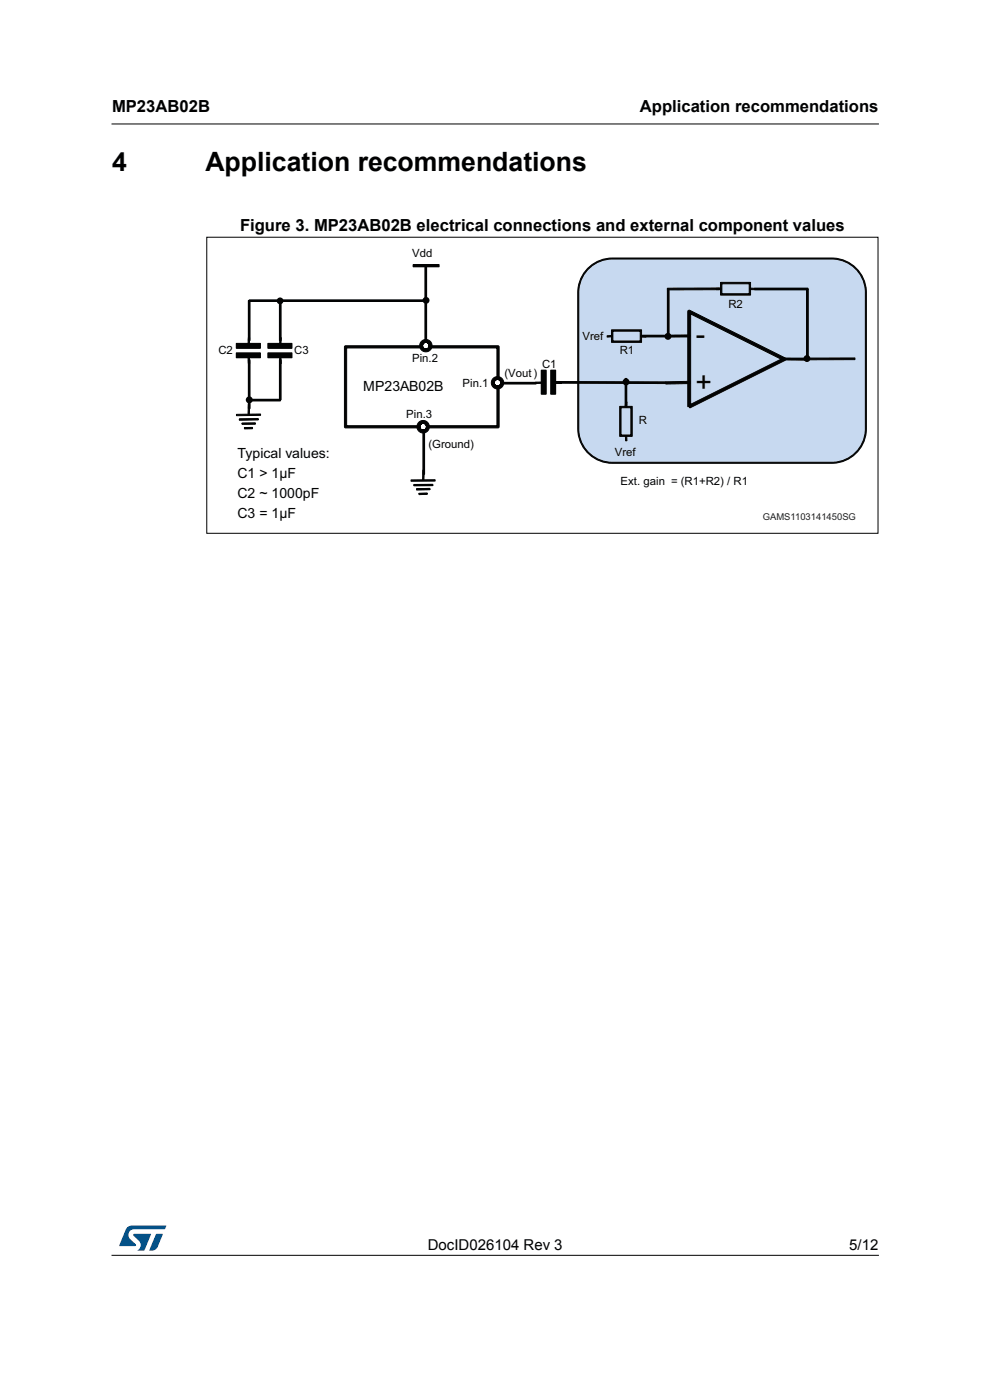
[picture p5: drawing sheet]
<svg xmlns="http://www.w3.org/2000/svg" width="210mm" height="297mm" viewBox="0 0 210 297" stroke-linecap="round" stroke-linejoin="round" font-family="sans-serif">
<path d="M23.7 26.3h162.5M23.7 266.3h162.5" fill="none" stroke="#000" stroke-width=".21"/>
<path d="M25.2 260h10.1v5.3h-10.1z" fill="#fff"/>
<g fill="#005189">
<path d="M26.9 260.5l1-.5 7.4 .1-.4 .7h-6.4a1.31 1.31 0 0 0-1.3 1 1.31 1.31 0 0 0 .9 1.5l.7 .6v.4h-3.5z"/>
<path d="M33.1 261.8h1.4l-.6 1.6a2.16 2.16 0 0 1-1.3 1.9l-.9-.1z"/>
<path d="M28.3 261.8h3.7l-1.4 3.4-1.5 .1a1.43 1.43 0 0 0 .6-1.8l-1.4-1.3z"/>
</g>
<path d="M124.4 57.3a7.2 7.2 0 0 1 5.4-2.5h46.5a7.2 7.2 0 0 1 7.3 7.3v28.9a7.2 7.2 0 0 1-7.3 7.2h-46.5a7.2 7.2 0 0 1-7.2-7.2v-28.9a7.2 7.2 0 0 1 1.8-4.8z" fill-rule="evenodd" fill="#c7d9f0"/>
<path d="M124.7 57.1a7.1 7.1 0 0 0-2 5v28.9a7.1 7.1 0 0 0 7.1 7.1h46.5a7.1 7.1 0 0 0 7.2-7.1v-28.9a7.1 7.1 0 0 0-7.2-7.1h-46.5a7.1 7.1 0 0 0-5.1 2.1zM124.7 56.8a7.4 7.4 0 0 1 5.1-2.1h46.5a7.3 7.3 0 0 1 7.4 7.4v28.9a7.3 7.3 0 0 1-7.3 7.3h-46.6a7.3 7.3 0 0 1-7.3-7.3v-28.9a7.3 7.3 0 0 1 2.2-5.3z" fill="#020303"/>
<path d="M124.7 56.8a7.4 7.4 0 0 1 5.1-2.1h46.5a7.3 7.3 0 0 1 7.4 7.4v28.9a7.3 7.3 0 0 1-7.3 7.3h-46.6a7.3 7.3 0 0 1-7.3-7.3v-28.9a7.3 7.3 0 0 1 2.2-5.3zM124.7 57.1a7.1 7.1 0 0 1 5.1-2.1h46.5a7.1 7.1 0 0 1 7.2 7.1v28.9a7.1 7.1 0 0 1-7.2 7.1h-46.5a7.1 7.1 0 0 1-7.1-7.1v-29.3a7.1 7.1 0 0 1 2-4.6z" fill="none" stroke="#020303" stroke-width=".21"/>
<g fill="#020303">
<path d="M57 73h4.8v.8h-4.8z"/>
<path d="M57 73v.8l4.8-.1v-.7zM56.9 73h4.9v.8h-4.9z"/>
</g>
<path d="M56.9 73h4.9v.8h-4.9zM57 73h4.8v.7l-4.8 .1z" fill="none" stroke="#020303" stroke-width=".21"/>
<path d="M56.9 73.1l.2-.1v.7l-.2-.1h4.9l-.2 .1v-.7l.2 .1zM56.8 72.8h5.1v1.1h-5.1z" fill="#020303"/>
<path d="M56.8 72.8h5.1v1.1h-5.1zM57.1 73l-.2 .1h4.9l-.2-.1v.7l.2-.1h-4.9l.2 .1z" fill="none" stroke="#020303" stroke-width=".21"/>
<path d="M59.4 71.6h.2v1.4h-.3z" fill="#020303"/>
<path d="M59.4 71.6h.2v1.4h-.3z" fill="none" stroke="#020303" stroke-width=".21"/>
<g fill="#020303">
<path d="M57 75h4.8v.8h-4.8z"/>
<path d="M57 75v.8h4.8v-.8zM56.9 75h4.9v.8h-4.9z"/>
</g>
<path d="M56.9 75h4.9v.8h-4.9zM57 75h4.8v.8h-4.8z" fill="none" stroke="#020303" stroke-width=".21"/>
<path d="M56.9 75.1l.2-.1v.8l-.2-.2h4.9l-.2 .2v-.8l.2 .1zM56.8 74.9h5.1v1h-5.1z" fill="#020303"/>
<path d="M56.8 74.9h5.1v1h-5.1zM56.9 75.1h4.9l-.2-.1v.8l.2-.2h-4.9l.2 .2v-.8z" fill="none" stroke="#020303" stroke-width=".21"/>
<path d="M59.3 75.8l.3-.1v1.4h-.2z" fill="#020303"/>
<path d="M59.3 75.8l.3-.1v1.4h-.2zM50.1 87.9l5.1-.1v.3l-5.1 .1z" fill="none" stroke="#020303" stroke-width=".21"/>
<path d="M50.1 88h5.1" fill="none" stroke="#020303" stroke-width=".36"/>
<path d="M50.8 88.9l4 .1zM50.8 88.9l4 .1z" fill="#020303"/>
<path d="M50.7 88.9l4-.1v.3l-3.9 .1zM50.8 88.9l4 .1zM52.7 85.8h.2v2.2h-.3z" fill="none" stroke="#020303" stroke-width=".21"/>
<path d="M50.7 89h4M52.8 85.8v2.2" fill="none" stroke="#020303" stroke-width=".36"/>
<path d="M51.3 89.8l2.8 .1zM51.3 89.8l2.9 .1z" fill="#020303"/>
<path d="M51.3 89.7h2.8v.3h-2.8zM51.3 89.8l2.9 .1zM51.3 89.8l2.8 .1z" fill="none" stroke="#020303" stroke-width=".21"/>
<path d="M51.3 89.9h2.8" fill="none" stroke="#020303" stroke-width=".32"/>
<path d="M51.8 90.8h1.7zM51.8 90.8h1.8z" fill="#020303"/>
<path d="M51.8 90.8h1.7zM51.8 90.8h1.8z" fill="none" stroke="#020303" stroke-width=".21"/>
<path d="M51.8 90.7h1.7v.3h-1.7z" fill="#020303"/>
<path d="M51.8 90.7h1.7v.3h-1.7z" fill="none" stroke="#020303" stroke-width=".21"/>
<path d="M78.4 79.6h22.1v5.8h-22.1z" fill="#fff"/>
<path d="M73.3 73.8l.2-.2v16.9l-.2-.2h32.3l-.2 .2v-16.9l.2 .2zM73.1 73.4h32.7v17.3h-32.7z" fill="#020303"/>
<path d="M73.1 73.4h32.7v17.3h-32.7zM73.3 73.8h32.3l-.2-.2v16.9l.2-.2h-32.3l.2 .2v-16.9z" fill="none" stroke="#020303" stroke-width=".21"/>
<g fill="#020303">
<path d="M50.3 73h4.8v.8h-4.8z"/>
<path d="M50.3 73v.8l4.8-.1v-.7zM50.2 73h4.9v.8h-4.9z"/>
</g>
<path d="M50.2 73h4.9v.8h-4.9zM50.3 73h4.8v.7l-4.8 .1z" fill="none" stroke="#020303" stroke-width=".21"/>
<path d="M50.2 73.1l.2-.1v.7l-.2-.1h4.9l-.2 .1v-.7l.2 .1zM50.1 72.8h5.1v1.1h-5.1z" fill="#020303"/>
<path d="M50.1 72.8h5.1v1.1h-5.1zM50.4 73l-.2 .1h4.9l-.2-.1v.7l.2-.1h-4.9l.2 .1z" fill="none" stroke="#020303" stroke-width=".21"/>
<path d="M52.7 71.6h.2v1.4h-.3z" fill="#020303"/>
<path d="M52.7 71.6h.2v1.4h-.3z" fill="none" stroke="#020303" stroke-width=".21"/>
<g fill="#020303">
<path d="M50.3 75h4.8v.8h-4.8z"/>
<path d="M50.3 75v.8h4.8v-.8zM50.2 75h4.9v.8h-4.9z"/>
</g>
<path d="M50.2 75h4.9v.8h-4.9zM50.3 75h4.8v.8h-4.8z" fill="none" stroke="#020303" stroke-width=".21"/>
<path d="M50.2 75.1l.2-.1v.8l-.2-.2h4.9l-.2 .2v-.8l.2 .1zM50.1 74.9h5.1v1h-5.1z" fill="#020303"/>
<path d="M50.1 74.9h5.1v1h-5.1zM50.2 75.1h4.9l-.2-.1v.8l.2-.2h-4.9l.2 .2v-.8z" fill="none" stroke="#020303" stroke-width=".21"/>
<path d="M52.6 75.8l.3-.1v1.4h-.2z" fill="#020303"/>
<path d="M52.6 75.8l.3-.1v1.4h-.2z" fill="none" stroke="#020303" stroke-width=".21"/>
<g fill="#020303">
<path d="M116.9 78.7h.8v4.8h-.8z"/>
<path d="M116.9 78.7v4.8h.8v-4.8zM116.9 78.7h.8v4.8h-.8z"/>
</g>
<path d="M116.9 78.7h.8v4.8h-.8z" fill="none" stroke="#020303" stroke-width=".21"/>
<path d="M116.9 78.8l.2-.1v4.8l-.2-.2h.8l-.2 .2v-4.8l.2 .1zM116.8 78.5h1v5.1h-1z" fill="#020303"/>
<path d="M116.8 78.5h1v5.1h-1zM117.1 78.7l-.2 .1h.8l-.2-.1v4.8l.2-.2h-.8l.2 .2z" fill="none" stroke="#020303" stroke-width=".21"/>
<path d="M117.7 81l1.3 .1v.3l-1.3-.1z" fill="#020303"/>
<path d="M117.7 81l1.3 .1v.3l-1.3-.1z" fill="none" stroke="#020303" stroke-width=".21"/>
<g fill="#020303">
<path d="M114.9 78.7h.8v4.8h-.8z"/>
<path d="M114.9 78.7v4.8h.8v-4.8zM114.9 78.7h.8v4.8h-.8z"/>
</g>
<path d="M114.9 78.7h.8v4.8h-.8z" fill="none" stroke="#020303" stroke-width=".21"/>
<path d="M114.9 78.8l.1-.1v4.8l-.1-.2h.8l-.2 .2v-4.8l.2 .1zM114.8 78.5h1v5.1h-1z" fill="#020303"/>
<path d="M114.8 78.5h1v5.1h-1zM114.9 78.8h.8l-.2-.1v4.8l.2-.2h-.8l.1 .2v-4.8z" fill="none" stroke="#020303" stroke-width=".21"/>
<path d="M113.5 81.1l1.4-.1v.3l-1.4 .1z" fill="#020303"/>
<path d="M52.7 63.8h.3v8.4h-.3zM52.7 76.3h.3v10.4h-.3zM52.8 63.6h37.5v.3h-37.5zM59.2 63.8h.4v8.4h-.4zM59.2 76.3h.4v8.5h-.4zM52.6 84.7h6.8v.4h-6.8zM113.5 81.1l1.4-.1v.3l-1.4 .1zM87.1 101.8h5.2v.3h-5.2z" fill="none" stroke="#020303" stroke-width=".21"/>
<path d="M52.8 63.8h37.5" fill="none" stroke="#020303" stroke-width=".29"/>
<path d="M52.8 63.8v8.4M52.8 76.3v10.4M59.4 63.8v8.4M59.4 76.3v8.5M52.6 84.9h6.8" fill="none" stroke="#020303" stroke-width=".36"/>
<path d="M87.1 101.9h5.2" fill="none" stroke="#020303" stroke-width=".32"/>
<path d="M87.8 102.9h4zM87.8 102.9h4z" fill="#020303"/>
<path d="M89.7 99.7h.2v2.2h-.3zM87.8 102.8l4-.1v.3l-4 .1zM87.8 102.9h4z" fill="none" stroke="#020303" stroke-width=".21"/>
<path d="M87.8 102.9h4" fill="none" stroke="#020303" stroke-width=".32"/>
<path d="M89.8 99.7v2.2" fill="none" stroke="#020303" stroke-width=".36"/>
<path d="M88.3 103.7l2.9 .1zM88.3 103.7l2.9 .1z" fill="#020303"/>
<path d="M88.3 103.7l2.8-.1v.3l-2.8 .1zM88.3 103.7l2.9 .1z" fill="none" stroke="#020303" stroke-width=".21"/>
<path d="M88.3 103.8h2.8" fill="none" stroke="#020303" stroke-width=".36"/>
<path d="M88.9 104.7l1.7 .1zM88.9 104.7l1.7 .1z" fill="#020303"/>
<path d="M88.9 104.7l1.7 .1z" fill="none" stroke="#020303" stroke-width=".21"/>
<path d="M88.8 104.6h1.8v.3h-1.8z" fill="#020303"/>
<path d="M90.1 56.2h.4v17.1h-.4zM89.7 90.3h.3v10.3h-.3zM88.8 104.6h1.8v.3h-1.8z" fill="none" stroke="#020303" stroke-width=".21"/>
<path d="M90.3 56.2v17.1M89.8 90.3v10.3" fill="none" stroke="#020303" stroke-width=".36"/>
<g fill="#020303">
<circle cx="90.3" cy="63.7" r=".73"/>
<circle cx="59.4" cy="63.8" r=".72"/>
<circle cx="52.9" cy="84.8" r=".74"/>
</g>
<path d="M87.6 56.1h5.5v.5h-5.5z" fill="#020303"/>
<path d="M87.6 56.1h5.5v.5h-5.5z" fill="none" stroke="#020303" stroke-width=".21"/>
<path d="M146 65.9l.3-.1 20.1 10.1a.31 .31 0 0 1 0 .6l-20.1 10-.3-.5 20.2-10.1v.6l-20.2-10.1 .4-.3v20.2h-.6v-20.2z" fill="#020303"/>
<path d="M141.1 71.2l5.2-.1v.3h-5.2zM146 65.9l.3-.1 20.1 10.1a.31 .31 0 0 1 0 .6l-20.1 10-.3-.5 20.2-10.1v.6l-20.2-10.1 .4-.3v20.2h-.6v-20.2zM166.3 76l4.9 .1v.3l-4.9-.1z" fill="none" stroke="#020303" stroke-width=".21"/>
<path d="M166.3 76.2h4.9" fill="none" stroke="#020303" stroke-width=".4"/>
<path d="M141.1 71.3h5.2" fill="none" stroke="#020303" stroke-width=".36"/>
<path d="M141.2 81l5.1-.1v.5l-5.1 .1z" fill="#020303"/>
<path d="M105.8 81.1h7.9v.4h-7.9zM141.2 81l5.1-.1v.5l-5.1 .1z" fill="none" stroke="#020303" stroke-width=".21"/>
<path d="M105.8 81.3h7.9" fill="none" stroke="#020303" stroke-width=".36"/>
<circle cx="105.5" cy="81.2" r="1.01" fill="#fff"/>
<path d="M104.8 81.2a.7 .7 0 0 0 1.4 0 .7 .7 0 0 0-1.4 0zM104.2 81.2a1.31 1.31 0 0 1 2.6 0 1.31 1.31 0 0 1-2.6 0z" fill="#020303"/>
<g fill="none" stroke="#020303" stroke-width=".21">
<circle cx="105.5" cy="81.2" r="1.31"/>
<circle cx="105.5" cy="81.2" r=".7"/>
</g>
<circle cx="90.3" cy="73.3" r="1.01" fill="#fff"/>
<path d="M89.6 73.3a.7 .7 0 0 0 1.4 0 .7 .7 0 0 0-1.4 0zM89 73.3a1.31 1.31 0 0 1 2.6 0 1.31 1.31 0 0 1-2.6 0z" fill="#020303"/>
<g fill="none" stroke="#020303" stroke-width=".21">
<circle cx="90.3" cy="73.3" r="1.31"/>
<circle cx="90.3" cy="73.3" r=".7"/>
</g>
<circle cx="89.7" cy="90.5" r="1.02" fill="#fff"/>
<path d="M89 90.5a.71 .71 0 0 0 1.4 0 .71 .71 0 0 0-1.4 0zM88.4 90.5a1.32 1.32 0 0 1 2.6 0 1.32 1.32 0 0 1-2.6 0z" fill="#020303"/>
<g fill="none" stroke="#020303" stroke-width=".21">
<path d="M171 61.3h.4v14.8h-.4z"/>
<circle cx="89.7" cy="90.5" r="1.32"/>
<circle cx="89.7" cy="90.5" r=".71"/>
</g>
<path d="M171.2 61.3v14.8" fill="none" stroke="#020303" stroke-width=".36"/>
<circle cx="171.1" cy="76.1" r=".73" fill="#020303"/>
<path d="M166.3 76.1h15" fill="none" stroke="#020303" stroke-width=".4"/>
<path d="M166.3 76l15-.1v.4h-15z" fill="none" stroke="#020303" stroke-width=".21"/>
<circle cx="141.6" cy="71.4" r=".74" fill="#020303"/>
<path d="M152.9 60.2l.2-.1v2.4l-.2-.2h6.1l-.1 .2v-2.4l.1 .1zM152.8 59.9h6.3v2.7h-6.3z" fill="#020303"/>
<path d="M152.8 59.9h6.3v2.7h-6.3zM153.1 60.1l-.2 .1h6.1l-.1-.1v2.4l.1-.2h-6.1l.2 .2z" fill="none" stroke="#020303" stroke-width=".21"/>
<path d="M159 61.1l1.1 .1v.3l-1.1-.1z" fill="#020303"/>
<path d="M159 61.1l1.1 .1v.3l-1.1-.1z" fill="none" stroke="#020303" stroke-width=".21"/>
<path d="M151.8 61.2l1.1-.1v.3l-1.1 .1z" fill="#020303"/>
<path d="M141.5 61.2h.4v10.1h-.4zM141.5 61.1h11.1v.4h-11.1zM151.8 61.2l1.1-.1v.3l-1.1 .1zM160 61.1h11.3v.4h-11.3z" fill="none" stroke="#020303" stroke-width=".21"/>
<path d="M141.5 61.3h11.1" fill="none" stroke="#020303" stroke-width=".4"/>
<path d="M141.7 61.2v10.1M160 61.3h11.3" fill="none" stroke="#020303" stroke-width=".36"/>
<path d="M129.9 70.1v2.4l-.1-.2h6.1l-.2 .2v-2.4l.2 .2h-6.1zM129.7 70h6.3v2.6h-6.3z" fill="#020303"/>
<path d="M129.7 70h6.3v2.6h-6.3zM129.9 70.1l-.1 .2h6.1l-.2-.2v2.4l.2-.2h-6.1l.1 .2z" fill="none" stroke="#020303" stroke-width=".21"/>
<path d="M135.9 71.2h1.1v.3l-1.1-.1z" fill="#020303"/>
<path d="M135.9 71.2h1.1v.3l-1.1-.1z" fill="none" stroke="#020303" stroke-width=".21"/>
<path d="M128.7 71.2h1.1v.2l-1.1 .1z" fill="#020303"/>
<path d="M128.7 71.2h1.1v.2l-1.1 .1zM135.9 71.1h10v.4h-10zM117.4 80.9l23.8 .1v.4l-23.8-.1z" fill="none" stroke="#020303" stroke-width=".21"/>
<path d="M135.9 71.3h10" fill="none" stroke="#020303" stroke-width=".36"/>
<path d="M117.4 81.2h23.8" fill="none" stroke="#020303" stroke-width=".44"/>
<path d="M131.7 86.4v6l-.2-.1h2.4l-.1 .1v-6l.1 .1h-2.4zM131.4 86.2h2.6v6.4h-2.6z" fill="#020303"/>
<path d="M131.4 86.2h2.6v6.4h-2.6zM131.7 86.4l-.2 .1h2.4l-.1-.1v6l.1-.1h-2.4l.2 .1z" fill="none" stroke="#020303" stroke-width=".21"/>
<path d="M132.7 85.3h.2v1.1l-.3-.1z" fill="#020303"/>
<path d="M132.7 85.3h.2v1.1l-.3-.1z" fill="none" stroke="#020303" stroke-width=".21"/>
<path d="M132.6 92.4h.3v1.1h-.2z" fill="#020303"/>
<path d="M132.6 92.4h.3v1.1h-.2z" fill="none" stroke="#020303" stroke-width=".21"/>
<circle cx="132.7" cy="81" r=".74" fill="#020303"/>
<path d="M132.7 80.3v5.9" fill="none" stroke="#020303" stroke-width=".36"/>
<path d="M132.5 80.3h.4v5.9h-.4z" fill="none" stroke="#020303" stroke-width=".21"/>
<path d="M43.8 50.3h142.4v62.8h-142.4z" fill="none" stroke="#000" stroke-width=".21"/>
<g font-size="6" fill="#020303">
<text x="147.6" y="73">-</text>
<text x="147.4" y="83.1">+</text>
</g>
<g font-size="5.6">
<text x="23.7" y="36.4">4</text>
<text x="43.5" y="36.4">Application recommendations</text>
</g>
<g font-size="3.5">
<text x="23.7" y="23.9">MP23AB02B</text>
<text x="135.7" y="23.9">Application recommendations</text>
<text x="50.9" y="49.1">Figure 3. MP23AB02B electrical connections and external component values</text>
</g>
<g font-size="3.2">
<text x="90.7" y="265.1">DocID026104 Rev 3</text>
<text x="180.1" y="265.1">5/12</text>
</g>
<g font-size="3" fill="#020303">
<text x="77" y="82.9">MP23AB02B</text>
<text x="50.3" y="97.1">Typical values:</text>
<text x="50.3" y="101.4">C1 &gt; 1µF</text>
<text x="50.3" y="105.7">C2 ~ 1000pF</text>
<text x="50.3" y="110">C3 = 1µF</text>
</g>
<g font-size="2.4" fill="#020303">
<text x="87.4" y="54.5">Vdd</text>
<text x="154.4" y="65.4">R2</text>
<text x="46.3" y="75.2">C2</text>
<text x="62.4" y="75.2">C3</text>
<text x="87.4" y="76.7">Pin.2</text>
<text x="114.9" y="78">C1</text>
<text x="123.5" y="72.1">Vref</text>
<text x="131.4" y="75">R1</text>
<text x="98.1" y="82.1">Pin.1</text>
<text x="107" y="80">(Vout)</text>
<text x="86.1" y="88.7">Pin.3</text>
<text x="135.4" y="90">R</text>
<text x="90.9" y="95">(Ground)</text>
<text x="130.4" y="96.7">Vref</text>
<text x="131.6" y="102.8">Ext. gain = (R1+R2) / R1</text>
</g>
<text font-size="2" fill="#231f20" x="161.7" y="110.4">GAMS1103141450SG</text>
</svg>
